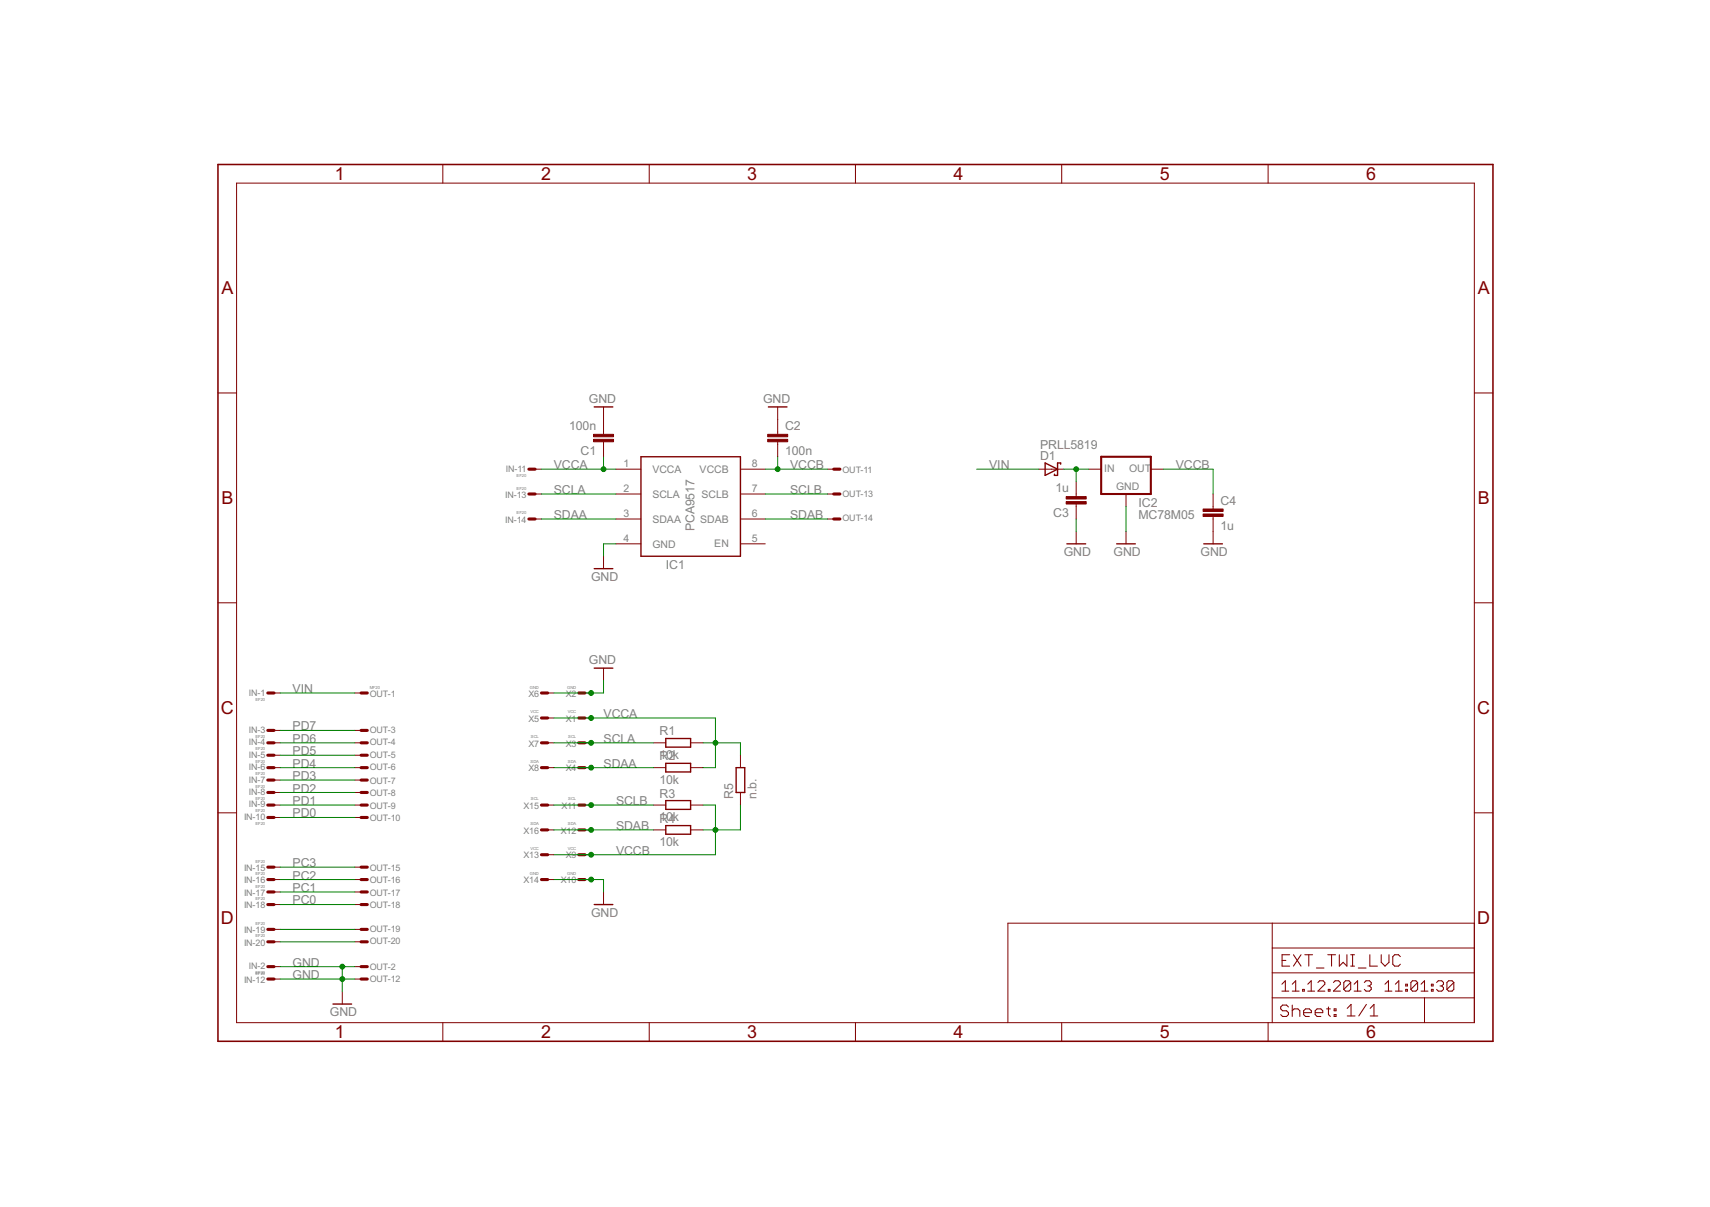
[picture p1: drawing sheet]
<svg xmlns="http://www.w3.org/2000/svg" width="210mm" height="148mm" viewBox="0 0 210 148" stroke-linecap="round" stroke-linejoin="round" font-family="sans-serif">
<g fill="none" stroke="#800000" stroke-width=".12">
<path d="M29 22.5h152v103h-152zM54.4 20.2v2.3M79.7 20.2v2.3M105 20.2v2.3M130.3 20.2v2.3M155.7 20.2v2.3M26.8 48.2h2.2M64.9 57.6h1.6M74.1 50v3.3M74.1 54.2v1.9M75.6 57.6h3.1M90.9 57.6h3"/>
<path d="M95.5 50v3.3M95.5 54.2v1.9M101.6 57.6h1.5M127.5 57.6h3.1M132.1 59.1v1.9M133.6 57.6h1.6M141.3 57.6h1.5M181 48.2h2.3M26.8 74h2.2M64.9 60.6h1.6M64.9 63.7h1.6M74.1 68.3v1.5"/>
<path d="M75.6 60.6h3.1M75.6 63.7h3.1M75.6 66.8h3.1M90.9 60.6h3M90.9 63.7h3M90.9 66.8h3M101.6 60.6h1.5M101.6 63.7h1.5M132.1 61.9v1.8M132.1 65.2v1.6M138.2 60.6v1.6M138.2 65.2v1.6"/>
<path d="M148.9 60.6v1.9M148.9 63.4v3.4M181 74h2.3M26.8 99.8h2.2M32.9 85.1h1.5M32.9 95.8h1.5M32.9 97.3h1.5M32.9 98.8h1.5M32.9 89.7h1.5M32.9 91.2h1.5M32.9 92.7h1.5M32.9 94.2h1.5"/>
<path d="M43.6 85.1h1.5M43.6 95.8h1.5M43.6 97.3h1.5M43.6 98.8h1.5M43.6 89.7h1.5M43.6 91.2h1.5M43.6 92.7h1.5M43.6 94.2h1.5M66.5 85.1h1.5M66.5 98.8h1.5M66.5 91.2h1.5M66.5 94.2h1.5"/>
<path d="M66.5 88.1h1.5M71 85.1h1.6M71 98.8h1.6M71 91.2h1.6M71 94.2h1.6M71 88.1h1.6M74.1 82v1.5M80.2 98.8h1.5M80.2 91.2h1.5M80.2 94.2h1.5M84.8 98.8h1.5M84.8 91.2h1.5"/>
<path d="M84.8 94.2h1.5M90.9 92.7v1.5M90.9 97.3v1.5M181 99.8h2.3M32.9 118.7h1.5M32.9 100.4h1.5M32.9 106.4h1.5M32.9 108h1.5M32.9 109.5h1.5M32.9 111h1.5M32.9 114.1h1.5M32.9 115.6h1.5"/>
<path d="M43.6 118.7h1.5M43.6 100.4h1.5M43.6 106.4h1.5M43.6 108h1.5M43.6 109.5h1.5M43.6 111h1.5M43.6 114.1h1.5M43.6 115.6h1.5M66.5 108h1.5M66.5 101.9h1.5M66.5 104.9h1.5M71 108h1.6"/>
<path d="M71 101.9h1.6M71 104.9h1.6M74.1 109.5v1.5M80.2 101.9h1.5M84.8 101.9h1.5M156.2 113.3v12.2M156.2 119.4h24.8M156.2 116.4h24.8M181 113.3h-57.3v12.2M32.9 120.2h1.5M42 121.7v1.6M43.6 120.2h1.5"/>
<path d="M54.4 125.5v2.3M79.7 125.5v2.3M105 125.5v2.3M130.3 125.5v2.3M155.7 125.5v2.3M156.2 122.5h24.8M174.9 122.5v3"/>
</g>
<g fill="none" stroke="#800000" stroke-width=".13">
<path d="M157.4 117.9h.4M158.3 117.2h-.9v1.4h.9M158.8 117.2l.9 1.4M159.7 117.2l-.9 1.4M160.2 117.2h.9M160.7 117.2v1.4M161.6 118.8h.9M163 117.2h.9M163.4 117.2v1.4M164.4 117.2v1.4l.5-.5 .4 .5v-1.4M165.8 117.2h.5M165.8 118.6h.5"/>
<path d="M166 117.2v1.4M166.7 118.8h1M168.1 117.2v1.4h1M169.5 117.2v.9l.5 .5 .5-.5v-.9M171.9 117.4l-.2-.2h-.5l-.2 .2v1l.2 .2h.5l.2-.2M157.4 120.8l.4-.4v1.3M157.4 121.7h.8M158.2 123.6l-.3-.2h-.5l-.2 .2v.2l.2 .3h.5l.3 .2v.2l-.3 .3h-.5l-.2-.3M158.6 121.7h.9M158.6 120.8l.4-.4v1.3M158.6 124.1l.3-.3h.4l.3 .3v.7M158.6 123.4v1.4"/>
<path d="M159.9 121.5h.2v.2h-.2zM160 124.3h1v-.2l-.3-.3h-.4l-.3 .3v.4l.3 .3h.4M160.5 121.7h.9M160.5 120.8l.5-.4v1.3M161.4 124.3h1v-.2l-.3-.3h-.4l-.3 .3v.4l.3 .3h.4M161.8 120.6l.2-.2h.4l.2 .2v.2l-.8 .9h.8M162.8 123.8h.5M163 121.5h.3v.2h-.3zM163.1 123.6v.9l.2 .3M163.7 120.6l.2-.2h.4l.2 .2v.2l-.8 .9h.8M163.8 123.8h.2v.3h-.2zM163.8 124.5h.2v.3h-.2z"/>
<path d="M165.4 123.8l.4-.5v1.4M165.4 124.7h.9M165.8 120.6v.9l-.2 .2h-.4l-.2-.2M165.8 120.6l-.2-.2h-.4l-.2 .2v.9M165.8 120.6l-.8 .9M166.2 121.7h.9M166.2 120.8l.4-.4v1.3M167.5 120.6l.2-.2h.4l.2 .2v.2l-.2 .2M167.7 123.3l-.9 1.4M167.9 121h.2M168.1 121l.2 .2v.3l-.2 .2h-.4l-.2-.2M168.2 124.7h.9"/>
<path d="M168.2 123.8l.5-.5v1.4M170 121.7h.9M170 120.8l.4-.4v1.3M171.3 121.7h.8M171.3 120.8l.4-.4v1.3M172.6 121.5h.2v.2h-.2zM172.6 120.8h.2v.2h-.2zM174 120.6v.9l-.2 .2h-.4l-.2-.2M174 120.6l-.2-.2h-.4l-.2 .2v.9M174 120.6l-.8 .9M174.4 121.7h.9M174.4 120.8l.5-.4v1.3"/>
<path d="M175.7 121.5h.2v.2h-.2zM175.7 120.8h.2v.2h-.2zM176.3 120.6l.3-.2h.4l.2 .2v.2l-.2 .2M176.8 121h.2M177 121l.2 .2v.3l-.2 .2h-.4l-.3-.2M178.5 120.6v.9l-.3 .2h-.4l-.2-.2M178.5 120.6l-.3-.2h-.4l-.2 .2v.9M178.5 120.6l-.9 .9"/>
</g>
<path d="M26.8 20.2h156.5v107.6h-156.5z" fill="none" stroke="#800000" stroke-width=".19"/>
<g fill="none" stroke="#800000" stroke-width=".38">
<path d="M64.9 57.6h.8M102.3 57.6h.8M64.9 60.6h.8M64.9 63.7h.8M102.3 60.6h.8M102.3 63.7h.8M32.9 85.1h.7M32.9 95.8h.7M32.9 97.3h.7M32.9 98.8h.7M32.9 89.7h.7M32.9 91.2h.7"/>
<path d="M32.9 92.7h.7M32.9 94.2h.7M44.3 85.1h.8M44.3 95.8h.8M44.3 97.3h.8M44.3 98.8h.8M44.3 89.7h.8M44.3 91.2h.8M44.3 92.7h.8M44.3 94.2h.8M66.5 85.1h.7M66.5 98.8h.7"/>
<path d="M66.5 91.2h.7M66.5 94.2h.7M66.5 88.1h.7M71 85.1h.8M71 98.8h.8M71 91.2h.8M71 94.2h.8M71 88.1h.8M32.9 118.7h.7M32.9 100.4h.7M32.9 106.4h.7M32.9 108h.7"/>
<path d="M32.9 109.5h.7M32.9 111h.7M32.9 114.1h.7M32.9 115.6h.7M44.3 118.7h.8M44.3 100.4h.8M44.3 106.4h.8M44.3 108h.8M44.3 109.5h.8M44.3 111h.8M44.3 114.1h.8M44.3 115.6h.8"/>
<path d="M66.5 108h.7M66.5 104.9h.7M66.5 101.9h.7M71 108h.8M71 104.9h.8M71 101.9h.8M32.9 120.2h.7M44.3 120.2h.8"/>
</g>
<g fill="none" stroke="#800000" stroke-width=".17">
<path d="M72.9 50h2.3M78.7 56.1h12.2v12.2h-12.2zM94.3 50h2.3M128.3 56.8l1.5 .8-1.5 .8zM130.2 57v-.2h-.4v1.6h-.4v-.2M72.9 69.8h2.3M131 66.8h2.3M137.1 66.8h2.3M147.8 66.8h2.3M72.9 82h2.3M81.7 90.7h3.1v1h-3.1zM81.7 93.7h3.1v1.1h-3.1z"/>
<path d="M81.7 98.3h3.1v1.1h-3.1zM90.4 94.2h1v3.1h-1zM72.9 111h2.3M81.7 101.3h3.1v1.1h-3.1zM40.9 123.3h2.3"/>
</g>
<g fill="#800000" stroke="#800000" stroke-width=".12">
<path d="M72.9 53.3h2.4v.3h-2.4z"/>
<path d="M72.9 53.9h2.4v.3h-2.4z"/>
<path d="M94.2 53.9h2.5v.3h-2.5z"/>
<path d="M94.2 53.3h2.5v.3h-2.5z"/>
<path d="M130.9 61h2.4v.3h-2.4z"/>
<path d="M130.9 61.6h2.4v.3h-2.4z"/>
<path d="M147.7 63.1h2.4v.3h-2.4z"/>
<path d="M147.7 62.5h2.4v.3h-2.4z"/>
</g>
<path d="M135.2 56.1h6.1v4.5h-6.1z" fill="none" stroke="#800000" stroke-width=".25"/>
<g fill="none" stroke="#008000" stroke-width=".12">
<path d="M66.5 57.6h9.1M74.1 56.1v1.5M93.9 57.6h7.7M95.5 56.1v1.5M119.9 57.6h7.6M130.6 57.6h3M132.1 57.6v1.5M142.8 57.6h6.1v3M66.5 60.6h9.1M66.5 63.7h9.1M75.6 66.8h-1.5v1.5M93.9 60.6h7.7"/>
<path d="M93.9 63.7h7.7M132.1 63.7v1.5M138.2 62.2v3M34.4 85.1h9.2M34.4 89.7h9.2M34.4 91.2h9.2M34.4 92.7h9.2M34.4 94.2h9.2M34.4 95.8h9.2M34.4 97.3h9.2M34.4 98.8h9.2M68 91.2h12.2"/>
<path d="M68 94.2h12.2M68 88.1h19.8v6.1h-1.5M68 98.8h12.2M74.1 83.5v1.6h-6.1M86.3 91.2h4.6v1.5M86.3 98.8h1.5v6.1h-19.8M90.9 98.8v3.1h-4.6M34.4 118.7h9.2M34.4 108h9.2M34.4 100.4h9.2M34.4 106.4h9.2M34.4 109.5h9.2"/>
<path d="M34.4 111h9.2M34.4 115.6h9.2M34.4 114.1h9.2M42 118.7v3M68 108h6.1v1.5M68 101.9h12.2M34.4 120.2h9.2"/>
</g>
<g fill="#008000" stroke="#008000" stroke-width=".12">
<circle cx="42" cy="118.7" r=".3"/>
<circle cx="42" cy="120.2" r=".3"/>
<circle cx="72.6" cy="85.1" r=".3"/>
<circle cx="72.6" cy="108" r=".3"/>
<circle cx="72.6" cy="91.2" r=".3"/>
<circle cx="72.6" cy="94.2" r=".3"/>
<circle cx="74.1" cy="57.6" r=".3"/>
<circle cx="87.8" cy="91.2" r=".3"/>
<circle cx="72.6" cy="88.1" r=".3"/>
<circle cx="95.5" cy="57.6" r=".3"/>
<circle cx="87.8" cy="101.9" r=".3"/>
<circle cx="72.6" cy="104.9" r=".3"/>
<circle cx="72.6" cy="98.8" r=".3"/>
<circle cx="72.6" cy="101.9" r=".3"/>
<circle cx="132.1" cy="57.6" r=".3"/>
</g>
<g font-size="2.5" fill="#800000">
<text x="41.1" y="22.1">1</text>
<text x="66.4" y="22.1">2</text>
<text x="91.7" y="22.1">3</text>
<text x="117.1" y="22.1">4</text>
<text x="142.4" y="22.1">5</text>
<text x="167.7" y="22.1">6</text>
<text x="27.2" y="36.1">A</text>
<text x="181.4" y="36.1">A</text>
<text x="27.2" y="61.9">B</text>
<text x="181.4" y="61.9">B</text>
<text x="27.1" y="87.7">C</text>
<text x="181.3" y="87.7">C</text>
<text x="27.1" y="113.4">D</text>
<text x="181.3" y="113.4">D</text>
<text x="41.1" y="127.5">1</text>
<text x="66.4" y="127.5">2</text>
<text x="91.7" y="127.5">3</text>
<text x="117.1" y="127.5">4</text>
<text x="142.4" y="127.5">5</text>
<text x="167.7" y="127.5">6</text>
</g>
<g font-size="1.7" fill="#808080">
<text x="69.9" y="52.8">100n</text>
<text x="72.3" y="49.5">GND</text>
<text x="93.7" y="49.5">GND</text>
<text x="96.4" y="52.8">C2</text>
<text x="68" y="57.6">VCCA</text>
<text x="71.3" y="55.8">C1</text>
<text x="96.4" y="55.8">100n</text>
<text x="97" y="57.6">VCCB</text>
<text x="121.4" y="57.6">VIN</text>
<text x="127.7" y="55.1">PRLL5819</text>
<text x="127.7" y="56.5">D1</text>
<text x="144.3" y="57.6">VCCB</text>
<text x="68" y="60.6">SCLA</text>
<text x="68" y="63.7">SDAA</text>
<text x="85.2" y="65.2" transform="rotate(-90 85.2 65.2)">PCA9517</text>
<text x="97" y="60.6">SCLB</text>
<text x="97" y="63.7">SDAB</text>
<text x="129.3" y="63.5">C3</text>
<text x="129.5" y="60.4">1u</text>
<text x="139.7" y="63.7">MC78M05</text>
<text x="139.7" y="62.2">IC2</text>
<text x="149.8" y="65">1u</text>
<text x="149.8" y="61.9">C4</text>
<text x="72.6" y="71.3">GND</text>
<text x="81.7" y="69.8">IC1</text>
<text x="130.6" y="68.3">GND</text>
<text x="136.7" y="68.3">GND</text>
<text x="147.4" y="68.3">GND</text>
<text x="72.3" y="81.6">GND</text>
<text x="35.9" y="89.7">PD7</text>
<text x="35.9" y="85.1">VIN</text>
<text x="74.1" y="88.1">VCCA</text>
<text x="35.9" y="91.2">PD6</text>
<text x="35.9" y="92.7">PD5</text>
<text x="35.9" y="94.2">PD4</text>
<text x="35.9" y="95.8">PD3</text>
<text x="74.1" y="91.2">SCLA</text>
<text x="74.1" y="94.2">SDAA</text>
<text x="81" y="93.2">10k</text>
<text x="81" y="90.3">R1</text>
<text x="81" y="93.3">R2</text>
<text x="35.9" y="97.3">PD2</text>
<text x="35.9" y="98.8">PD1</text>
<text x="35.9" y="100.3">PD0</text>
<text x="75.6" y="98.8">SCLB</text>
<text x="75.6" y="101.9">SDAB</text>
<text x="81" y="96.2">10k</text>
<text x="81" y="100.8">10k</text>
<text x="81" y="97.9">R3</text>
<text x="81" y="101">R4</text>
<text x="90" y="98.1" transform="rotate(-90 90 98.1)">R5</text>
<text x="92.9" y="98.1" transform="rotate(-90 92.9 98.1)">n.b.</text>
<text x="35.9" y="106.5">PC3</text>
<text x="35.9" y="108">PC2</text>
<text x="75.6" y="104.9">VCCB</text>
<text x="81" y="103.9">10k</text>
<text x="35.9" y="109.5">PC1</text>
<text x="35.9" y="111">PC0</text>
<text x="72.6" y="112.6">GND</text>
<text x="35.9" y="118.7">GND</text>
<text x="35.9" y="120.2">GND</text>
<text x="40.5" y="124.8">GND</text>
</g>
<g font-size="1.4" fill="#808080">
<text x="76.5" y="57.4">1</text>
<text x="80.1" y="58.1">VCCA</text>
<text x="85.9" y="58">VCCB</text>
<text x="92.3" y="57.4">8</text>
<text x="135.5" y="58">IN</text>
<text x="138.6" y="58">OUT</text>
<text x="76.5" y="60.4">2</text>
<text x="76.5" y="63.5">3</text>
<text x="80.1" y="61.1">SCLA</text>
<text x="80.1" y="64.2">SDAA</text>
<text x="85.9" y="64.2">SDAB</text>
<text x="86.1" y="61.1">SCLB</text>
<text x="92.3" y="63.5">6</text>
<text x="92.3" y="60.4">7</text>
<text x="137" y="60.2">GND</text>
<text x="76.5" y="66.5">4</text>
<text x="80.1" y="67.2">GND</text>
<text x="87.7" y="67.2">EN</text>
<text x="92.3" y="66.5">5</text>
</g>
<g font-size="1.2" fill="#808080">
<text x="62.1" y="57.9">IN-11</text>
<text x="103.4" y="58.1">OUT-11</text>
<text x="62" y="61.1">IN-13</text>
<text x="62" y="64.2">IN-14</text>
<text x="103.4" y="61">OUT-13</text>
<text x="103.4" y="64">OUT-14</text>
<text x="30.5" y="85.4">IN-1</text>
<text x="30.5" y="90">IN-3</text>
<text x="45.4" y="85.5">OUT-1</text>
<text x="45.4" y="90">OUT-3</text>
<text x="64.9" y="88.6">X5</text>
<text x="64.9" y="85.5">X6</text>
<text x="69.4" y="88.6">X1</text>
<text x="69.4" y="85.5">X2</text>
<text x="30.5" y="91.5">IN-4</text>
<text x="30.5" y="93">IN-5</text>
<text x="30.5" y="94.5">IN-6</text>
<text x="45.4" y="91.5">OUT-4</text>
<text x="45.4" y="93">OUT-5</text>
<text x="45.4" y="94.5">OUT-6</text>
<text x="64.9" y="91.6">X7</text>
<text x="64.9" y="94.7">X8</text>
<text x="69.4" y="91.6">X3</text>
<text x="69.4" y="94.7">X4</text>
<text x="30" y="100.6">IN-10</text>
<text x="30.5" y="96.1">IN-7</text>
<text x="30.5" y="97.6">IN-8</text>
<text x="30.5" y="99.1">IN-9</text>
<text x="45.4" y="96.2">OUT-7</text>
<text x="45.4" y="97.7">OUT-8</text>
<text x="45.4" y="99.3">OUT-9</text>
<text x="45.4" y="100.8">OUT-10</text>
<text x="64.3" y="99.3">X15</text>
<text x="68.9" y="99.3">X11</text>
<text x="30" y="106.9">IN-15</text>
<text x="45.4" y="106.9">OUT-15</text>
<text x="64.3" y="105.4">X13</text>
<text x="64.3" y="102.3">X16</text>
<text x="68.8" y="102.3">X12</text>
<text x="69.4" y="105.4">X9</text>
<text x="30" y="108.4">IN-16</text>
<text x="30" y="110">IN-17</text>
<text x="30" y="111.5">IN-18</text>
<text x="45.4" y="108.4">OUT-16</text>
<text x="45.4" y="110">OUT-17</text>
<text x="45.4" y="111.5">OUT-18</text>
<text x="64.3" y="108.4">X14</text>
<text x="68.8" y="108.4">X10</text>
<text x="30" y="114.5">IN-19</text>
<text x="30" y="116.1">IN-20</text>
<text x="30.5" y="119">IN-2</text>
<text x="45.4" y="119.1">OUT-2</text>
<text x="45.4" y="114.4">OUT-19</text>
<text x="45.4" y="115.9">OUT-20</text>
<text x="30" y="120.6">IN-12</text>
<text x="45.4" y="120.5">OUT-12</text>
</g>
<g font-size=".6" fill="#808080">
<text x="63.4" y="58.5">EF20</text>
<text x="63.4" y="60.1">EF20</text>
<text x="63.4" y="63.1">EF20</text>
<text x="31.4" y="86">EF20</text>
<text x="45.4" y="84.5">MF20</text>
<text x="65" y="84.5">GND</text>
<text x="65.1" y="87.6">VCC</text>
<text x="69.6" y="84.5">GND</text>
<text x="69.7" y="87.6">VCC</text>
<text x="31.4" y="90.6">EF20</text>
<text x="31.4" y="92.1">EF20</text>
<text x="31.4" y="93.6">EF20</text>
<text x="31.4" y="95.2">EF20</text>
<text x="65.1" y="93.7">SDA</text>
<text x="65.2" y="90.6">SCL</text>
<text x="69.7" y="93.7">SDA</text>
<text x="69.8" y="90.6">SCL</text>
<text x="31.4" y="96.7">EF20</text>
<text x="31.4" y="98.2">EF20</text>
<text x="31.4" y="99.7">EF20</text>
<text x="31.4" y="101.3">EF20</text>
<text x="65.1" y="101.3">SDA</text>
<text x="65.2" y="98.3">SCL</text>
<text x="69.7" y="101.3">SDA</text>
<text x="69.8" y="98.3">SCL</text>
<text x="31.4" y="105.9">EF20</text>
<text x="31.4" y="107.4">EF20</text>
<text x="65" y="107.4">GND</text>
<text x="65.1" y="104.4">VCC</text>
<text x="69.6" y="107.4">GND</text>
<text x="69.7" y="104.4">VCC</text>
<text x="31.4" y="108.9">EF20</text>
<text x="31.4" y="110.5">EF20</text>
<text x="31.4" y="113.5">EF20</text>
<text x="31.4" y="119.6">EF20</text>
<text x="31.4" y="115.1">EF20</text>
</g>
</svg>
